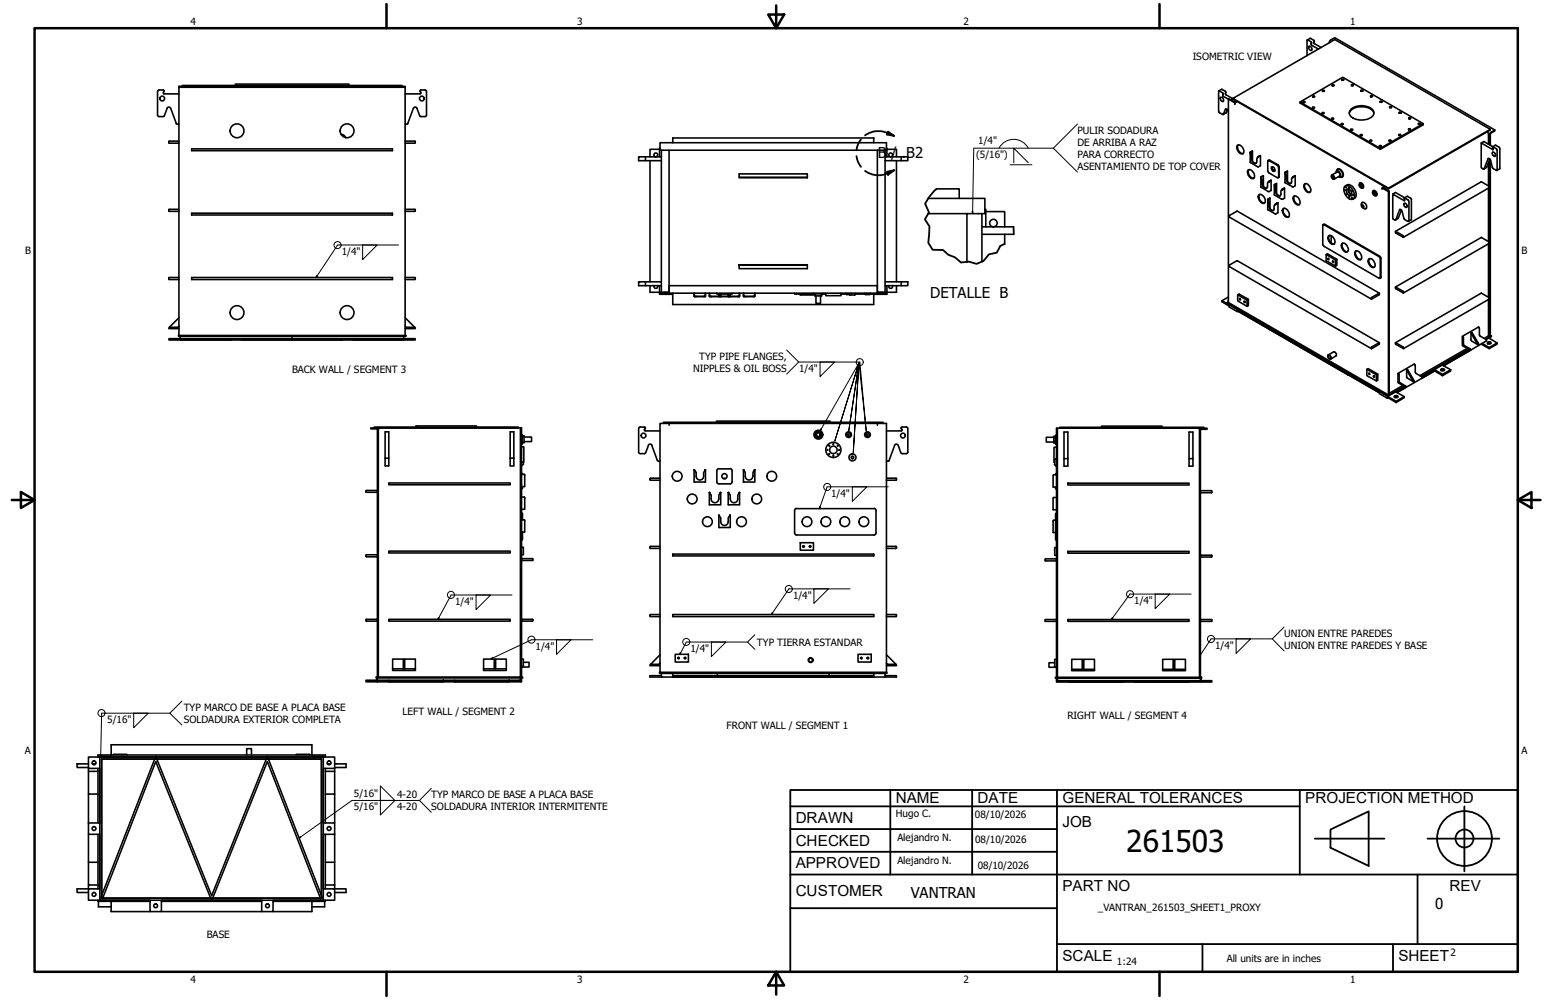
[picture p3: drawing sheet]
<svg xmlns="http://www.w3.org/2000/svg" width="432mm" height="279mm" viewBox="0 0 432 279" stroke-linecap="round" stroke-linejoin="round" font-family="sans-serif">
<!-- layer: Visible (ANSI) -->
<g fill="none" stroke="#000" stroke-width=".44">
<path d="M365.1 11.2l1-.5 .9 .6v.9l2 1.1M365.6 13a.66 .66 0 0 1 .7 .3 .66 .66 0 0 1-.2 .8 .85 .85 0 0 1-.5-1.1zM368.2 13.7l-1.9-1.1-.2-.3 .2-.6-1.2-.5v4.4M371.3 11.9l.4-.7 1.1-.7 44.7 25.8M45.8 25.6l-.2 .3 .3 .3h4.1M45.8 25.6v-.3l-.2-.2h-1.2l-.4 .5v6.6l.4 .4h1.1M46.6 30.3l.5-.4 .6 .4M46.7 30.3l-.8 2-.3 .3M47.1 39.8l.2 .2M47.2 39.6v.3M47.3 39.4l-.2 .2M47.3 39.4h2.7"/>
<path d="M47.7 30.3l1.5 4.1M49.2 34.5l.2 .2h.6M50 24.4v69.3M50 24.1h63.2v.3h-63.2zM50.9 24.1v-.2h61.4v.2M65.7 23.9v-.4h31.8v.4M95.3 37.5l.6 .2 .7 .8M113.2 39.4h2.7l.1 .4-.1 .2h-2.7M113.2 24.4v69.3M113.2 34.7h.4M114 34.5l-.4 .2M115.4 30.3l-1.5 4.1"/>
<path d="M115.5 30.3l.5-.4 .5 .4M116.5 30.3l.7 2M117.2 32.3l.4 .3h1.1M117.3 25.6l.2 .2M117.5 25.1h1.2M117.5 25.8l.1 .3-.3 .1h-4.1M117.6 25.1l-.3 .2v.3M118.7 25.1l.4 .5v6.6l-.4 .4M187.9 39.9v-1.4h56.1v1.4M340.4 25.4l.9-.4 1.1 .7-.2 .4 .2 .4 1.9 1.1M340.9 27.2a.65 .65 0 0 1 .7 .4 .65 .65 0 0 1-.2 .8l-.5-.5zM342.8 30.6a1.65 1.65 0 0 1-1.2 1.4"/>
<path d="M343.7 27.9l.7-.4v.2l43.4 25.1 28.4-16.5v-.2l-43.4-25.1-28.4 16.5 43.4 25.1 28.4-16.5M343.9 28l1.1 .7M344.9 28.7l-1.8-1v56.8l44.7 25.9 .2-.2v-56.8l-1.8-1-.2 .5M344.9 28.7v.4l.1-.4M344.9 28.7h.1M345 28.7l.5-.4-.5 .3-3.4-1.7v-.9l-1.2-.5v5.8l1.2 .7 .7-1.5 .2-.1 .3 .3 .3 .7M363.1 28.5l11.9-6.9 22.5 12.9-12 7M364 28.6h.4M366.6 29.9h.1a.25 .25 0 0 1 .4 0 .25 .25 0 0 1 0 .4 .25 .25 0 0 1-.4-.1zM366.6 26.9l.2-.1a.26 .26 0 0 1 .4 0 .26 .26 0 0 1-.1 .4 .26 .26 0 0 1-.4-.1zM366.7 30.2h.3M366.7 27.1h.4"/>
<path d="M369.3 31.4h.1a.26 .26 0 0 1 .4 .1 .26 .26 0 0 1-.1 .3 .26 .26 0 0 1-.4-.1zM369.4 31.8h.3M369.4 25.5a.27 .27 0 0 1 .2-.3 .27 .27 0 0 1 .4 .2l-.6 .1h.4M372 33a.25 .25 0 0 1 .4-.1 .25 .25 0 0 1 0 .4 .25 .25 0 0 1-.4 0zM372 33.3h.4M372.2 23.9h.4M374.7 34.8h.3M374.8 22.2l.1-.1a.26 .26 0 0 1 .4 0 .26 .26 0 0 1-.1 .4 .26 .26 0 0 1-.4-.1zM374.8 22.4h.4M376.9 31.7a3.2 3.2 0 0 1 3.7-1.9 3 3 0 0 1 3.1 1.9M377.2 30.7a4.6 4.6 0 0 1 6.4 .3 1.89 1.89 0 0 1-1.8 2.3 4.4 4.4 0 0 1-4.9-1.3v-.7zM377.3 36.3a.23 .23 0 0 1 .2-.3 .23 .23 0 0 1 .2 .2 .23 .23 0 0 1-.3 .2l.3-.1"/>
<path d="M377.5 23.9a.22 .22 0 0 1 .2-.3 .22 .22 0 0 1 .2 .3h-.4h.4M379.9 37.7l.1-.1a.26 .26 0 0 1 .4 0 .26 .26 0 0 1 0 .4 .26 .26 0 0 1-.4-.2zM380 37.9h.4M380.2 25.5a.22 .22 0 0 1 .2-.4 .22 .22 0 0 1 .2 .4h-.4h.4M382.7 39.4a.22 .22 0 0 1 .1-.3 .22 .22 0 0 1 .2 .3h-.3h.3M382.8 27a.22 .22 0 0 1 .1-.3 .22 .22 0 0 1 .3 .1 .22 .22 0 0 1 0 .3l-.4-.1h.4M385.5 28.5a.22 .22 0 0 1 .2-.2 .22 .22 0 0 1 .3 .2h-.5h.4M388 39.4l-.1-.2 .2-.1a.26 .26 0 0 1 .4 0 .26 .26 0 0 1-.1 .4 .26 .26 0 0 1-.4-.1h.4M388.1 29.8h.1a.26 .26 0 0 1 .4 0 .26 .26 0 0 1-.1 .4 .26 .26 0 0 1-.3-.2zM388.2 30.1h.4M390.7 37.7l.3-.2a.25 .25 0 0 1 0 .5 .24 .24 0 0 1-.3-.3zM390.8 37.8h.4"/>
<path d="M390.8 31.6a.22 .22 0 0 1 .2-.3 .22 .22 0 0 1 .2 .3h-.4h.4M393.5 36.3h.3M393.5 33.1a.22 .22 0 0 1 .2-.3 .22 .22 0 0 1 .2 .3h-.4h.4M396.2 34.7v-.3a.26 .26 0 0 1 .4 0 .26 .26 0 0 1-.1 .4 .26 .26 0 0 1-.3-.1h.4M397.5 34.5v.4l-12 6.8-22.4-12.9v-.3l22.4 13v.2M413.7 39.9l3.2 1.9 .2-.2-.2-.6 1.2 .8v5.8l-1.3-.8-.6-2.2-.3-.3h-.3l-1.1 2.8-.2 .1-.6-.3zM413.7 39.9l.8-.3 2.5 1.4M415.4 36.8l.3 .5v3M47.1 58.9l.2 .2M47.2 58.6v.3M47.3 58.5l-.2 .1M47.3 59.1h2.7"/>
<path d="M47.3 58.5h2.7M47.3 40h2.7M53.5 41.6h56.1v.5h-56.1zM53.5 59.6h56.1v.5h-56.1zM113.2 58.5h2.7l.1 .1M116 58.6v.3M116 58.9l-.1 .2h-2.7M180.3 43.8v1.1M181.5 44.9v33.8M184.2 41.7h-2.7v2.1M184.3 41.4l-.1 2.4M184.7 43.8h-6.3v1.1h6.3"/>
<path d="M184.7 42h-.4v-2.1h63.3v2.1h-.4M186.9 42h60.3v39.7M206.4 49.5l19.1 .2zM206.4 49.5v-.9h19.1v.9M245 42v39.7h1.6M247.2 43.8h6.4v1.1h-6.4M247.6 41.4l.1 2.4M247.7 41.7h2.7v2.1M250.4 44.9v33.8M251.7 43.8v1.1M259.3 55.4h15.8v4.3h-.8M259.3 59.7h10.8"/>
<path d="M261.6 52.8h6.3v2.6M275.1 58.5h.2v4.9M275.3 59.1h5.3v4.3M345.6 40.6a1.66 1.66 0 0 1 1.7 2.1 1.09 1.09 0 0 1-1.7-.7l-.2-.5zM345.8 40.5a1.69 1.69 0 0 0 1.4 2.4M348.6 47.6a1.44 1.44 0 0 1 1.8 1.6 .69 .69 0 0 1-.5 .7 .69 .69 0 0 1-.8-.4 1.86 1.86 0 0 1-.5-1.9zM348.8 47.4a1.69 1.69 0 0 0 1.4 2.4M349.2 42.7v2.7l2.1 1.2 .7-.3v-2.8M349.2 42.8h.1M349.2 42.5v.3M349.2 42.5l.6-.3-.5 .3M349.2 42.8l.3 .6"/>
<path d="M349.2 42.5h.1M349.3 42.8l.3 .6v.9a1.21 1.21 0 0 0 1.2 1.3M349.3 42.5v.3M349.5 43.4v.9a1.09 1.09 0 0 0 1.4 1.2l.1-1.2 .3-.3M349.6 43.4h-.1M349.8 42.2v2.8M351.5 43.8l-.2 .2M351.5 43.8l.5-.3zM351.5 43.8h.1M351.6 54.5a1.33 1.33 0 0 1 1.8 1.3 .74 .74 0 0 1-.3 1 .74 .74 0 0 1-1.1-.4 1.61 1.61 0 0 1-.4-1.9zM351.8 54.4a1.69 1.69 0 0 0 1.4 2.3M352.2 49.5v2.8l2.1 1.2 .7-.3v-2.8"/>
<path d="M352.2 49.4v.3M352.2 49.7l.3 .7M352.2 49.4l.1 .1M352.3 49.7l.3 .6v.9a1.21 1.21 0 0 0 1.2 1.3M352.3 49.7h-.1M352.3 49.5v.2M352.3 49.5l.6-.4zM352.5 50.4v.8a1.05 1.05 0 0 0 .3 1 1.05 1.05 0 0 0 1.1 .2l.1-1.2 .3-.3M352.6 50.3l-.1 .1M352.9 49.1l-.1 2.8M354.1 55.8v2.8l2.1 1.2 .7-.4v-2.8M354.1 44.9l.3-.1 2.5 1.6 .2 .4-.1 2.9-2.7-1.5-.2-.4z"/>
<path d="M354.1 55.9l.4 .7v.8a1.31 1.31 0 0 0 1.2 1.4M354.1 55.9v.1M354.1 55.9v-.2v.3M354.1 55.7l.6-.3zM354.1 56l.3 .6M354.2 44.8l.3-.1 2.6 1.5 .2 3.3-.3 .2M354.3 50.9l.2-.2zM354.4 56.6v.9a1.12 1.12 0 0 0 1.3 1.2l.2-1.2 .3-.3M354.4 56.6h.1M354.5 50.7l.5-.3zM354.7 55.4l-.1 2.8M355.2 46.7a.7 .7 0 0 1 .8 .3 .7 .7 0 0 1-.2 .9 .89 .89 0 0 1-.6-1.2z"/>
<path d="M355.3 46.6v.4l.4 .6M355.5 47.7l.3-.1 .1 .2M355.9 47.8h.1M355.9 51.8v2.7l2.1 1.2 .8-.3v-2.8M355.9 47.8l-.2 .1M356 51.6v.3M356 51.6l.6-.4-.6 .4M356 51.9l.2 .6M356 51.6h.1M356 51.8l.3 .7v.8a1.21 1.21 0 0 0 1.3 1.4M356 51.8v.1M356 51.6v.2"/>
<path d="M356.2 52.5v.8a1.19 1.19 0 0 0 1.4 1.3l.2-1.3 .2-.3M356.3 57l-.1 .2M356.3 57l.6-.4-.5 .4M356.3 57h.1M356.3 52.5h-.1M356.4 57l-.2 .2M356.6 51.3v2.8M358.2 52.8l-.2 .2M358.2 52.9l-.2 .1M358.2 52.8l.6-.2-.6 .3M358.2 52.8v.1M358.4 58.3a1.59 1.59 0 0 1 1.7 2 .81 .81 0 0 1-.8 .4 .81 .81 0 0 1-.7-.6l-.5-1.2z"/>
<path d="M358.6 58.2a1.62 1.62 0 0 0 1.3 2.4M358.9 48.3v2.7l2.2 1.3 .7-.4v-2.8M359 48.1v.4M359 48.1l.6-.3-.6 .3M359 48.5l.2 .5M359 48.1h.1M359 48.4l.3 .6v.8a1.42 1.42 0 0 0 1.3 1.4M359 48.4v.1M359 48.1v.3M359.2 49v.9a1.1 1.1 0 0 0 1.5 1.2v-1.2l.3-.3M359.2 49h.1M359.6 47.8l-.1 2.9"/>
<path d="M361.2 49.4l-.2 .2M361.2 49.4l.6-.3-.5 .3M361.2 49.4h.1M361.3 49.4l-.3 .2M361.3 54.9a1.37 1.37 0 0 1 1.8 1.6 .69 .69 0 0 1-.5 .8 .69 .69 0 0 1-.8-.5 1.61 1.61 0 0 1-.5-1.9zM361.6 54.7a1.66 1.66 0 0 0 1.3 2.5M364.2 51.6a.91 .91 0 0 1 1.6 .5 .95 .95 0 0 1 .4 .9 .95 .95 0 0 1-.7 .8 1.9 1.9 0 0 1-1.3-2.2zM364.6 51.3a1.69 1.69 0 0 0 1.4 2.4M372 49a.52 .52 0 0 1 .6 .3 .52 .52 0 0 1-.2 .7l-.5-.5zM372 48.9l1.4-.8a.76 .76 0 0 1 .7 1.1l-1.5 .8M372 48.9a.67 .67 0 0 1 .7 .4 .67 .67 0 0 1-.3 .8 .84 .84 0 0 1-.4-1.2zM373.1 48.3a.58 .58 0 0 1 .7-.5 .58 .58 0 0 1 .5 .7 .53 .53 0 0 1 .2 .6 .53 .53 0 0 1-.7 .3"/>
<path d="M373.3 47.9a.65 .65 0 0 1 .5-.6 .65 .65 0 0 1 .7 .4 1.16 1.16 0 0 1 .1 1.9l-.4-.1M373.5 47.3a1.44 1.44 0 0 1 1.5 2l-.2 .2M373.6 47.7l-.3 .1M374.5 49.3l-.2 .1M375.6 53l.1 .2zM375.6 52.1a1.73 1.73 0 0 1 2.4 1.2 1.62 1.62 0 0 1-.3 2.4 2.63 2.63 0 0 1-2.1-3.6zM375.8 51.9l.4-.2a2.38 2.38 0 0 1 2.6 2.4l-.1 1-.8 .5M375.9 54.2l.1 .2zM375.9 52.3l.1 .2zM376.2 53a1.16 1.16 0 0 1 1.4 1.4 .69 .69 0 0 1-.8 .3 .69 .69 0 0 1-.5-.5zM376.7 52.3l.2 .2zM377.6 53.2l.1 .2z"/>
<path d="M377.6 55.1l.1 .2zM377.6 54.4l-.5-.4-.5-1.2a1.37 1.37 0 0 0 .9 1.7M379.7 51.6a.5 .5 0 0 1 .6 .2 .5 .5 0 0 1-.2 .7l-.3-.3zM379.7 51.6a.43 .43 0 0 1 .3-.5 .43 .43 0 0 1 .5 .3 .63 .63 0 0 1 .3 .7 .63 .63 0 0 1-.5 .5l-.2-.1M379.8 51.2a.83 .83 0 0 1 .9 .4 .83 .83 0 0 1-.1 .9M379.9 51.9l.1 .2zM380.2 57.2a.95 .95 0 0 0 .5 .9 .95 .95 0 0 0 1 0 1.11 1.11 0 0 0-1.3-1.5l-.2 .6M380.2 57.2h.1M380.4 57.3a.31 .31 0 0 1 .5 .2 .31 .31 0 0 1-.3 .4zM383.4 53.8a.43 .43 0 0 1 .3-.6 .43 .43 0 0 1 .5 .4 .63 .63 0 0 1 .3 .6 .63 .63 0 0 1-.5 .5l-.1-.1M383.5 53.7a.53 .53 0 0 1 .6 .3 .53 .53 0 0 1-.2 .6l-.5-.4zM383.5 53.3a.83 .83 0 0 1 .9 .4 .83 .83 0 0 1 0 1"/>
<path d="M383.7 54l.1 .2zM385.3 41a.22 .22 0 0 1 .2-.4 .22 .22 0 0 1 .2 .4h-.4h.4M386 52.5l1.8 1M386.4 52.3l.3-.2-.5 .3 1.1 .6M387.8 52.6v.2M387.8 53.5v56.9M388 53.4l-.2 .1M389 54.2l3.2 1.9 .2-.1-.2-.8 1.2 .7v5.9l-1.2-.5-.7-2.4-.3-.4h-.3l-1.1 2.9-.8-.2zM389 54.2l.8-.4 2.5 1.4M391.4 58.7l-.9 2.3-.7 .5M392.2 56.8a.7 .7 0 0 1 .7 .4 .7 .7 0 0 1-.2 .8 .81 .81 0 0 1-.5-1.2zM392.2 55.3l.9-.4 1.1 .7v5.8l-.8 .4"/>
<path d="M415.7 45.4v6.5M415.7 52.5v15M416.1 40.4v-3l.2-.4 1.2-.7v.3l-1.3 .8v3.2M416.1 44.7v49.3l-.4-.1M416.1 44.4l-.9 2.3-.7 .5M416.2 44.6v49.3l-.1 .1M416.9 42.5a.64 .64 0 0 1 .7 .4 .64 .64 0 0 1-.2 .8 .88 .88 0 0 1-.5-1.2zM416.9 41l.9-.4 1.1 .8v5.7l-.8 .5M47.1 77.9l.2 .2M47.2 77.7v.3M47.3 77.5l-.2 .2M47.3 77.5h2.7"/>
<path d="M47.3 78.1h2.7M53.5 77.5h56.1v.6h-56.1zM113.2 77.5h2.7l.1 .2M116 77.7v.3M116 77.9l-.1 .2h-2.7M180.3 78.7v1.1M181.5 79.8v1.9h2.7M182.7 79.8a.54 .54 0 0 0 .5 .8 .54 .54 0 0 0 .4-.8M184.2 79.8v2.4h3.7M184.7 78.7h-6.3v1.1h6.3M206.4 74l19.1 .1zM206.4 74.1v1h19.1v-1"/>
<path d="M247.2 78.7h6.4v1.1h-6.4M247.7 79.8v2.4h-3.7M248.3 79.8a.54 .54 0 0 0 .5 .8 .54 .54 0 0 0 .4-.8M250.4 79.8v1.9h-2.7M251.7 78.7v1.1M274.3 73.1v-13.4h-4.2v13.5M274.3 63.4h8.8M274.3 65.5h8.8M280.6 65.5v2.7M369.4 62.9l.4-.1 15.4 8.9 .3 .4v5.6h-.4l-15.3-8.9-.4-.4zM369.6 62.8l.4-.1 15.4 8.9 .3 .5v5.4l-.3 .2M370.4 71.1l2.6 1.5"/>
<path d="M370.9 72.2h.2l.1 .4-.3-.1zM371.2 65.8a1.63 1.63 0 0 1 1.6 2.1 .91 .91 0 0 1-.9 .3 .91 .91 0 0 1-.7-.7l-.3-.8zM371.3 65.8a1.69 1.69 0 0 0 1.4 2.3M371.8 65.8v2M372.2 73l.3 .1-.1 .2zM373.4 72.5l-2.6-1.6-.4 .2v1.7l2.6 1.6 .4-.2v-1.7l-.4 .1v1.8M374.9 68a1.62 1.62 0 0 1 1.7 1.8 .78 .78 0 0 1-.8 .6 .78 .78 0 0 1-.7-.6 1.33 1.33 0 0 1-.2-1.8zM375 67.9a1.7 1.7 0 0 0 1.4 2.4M378.7 70.2a1.55 1.55 0 0 1 1.6 1.8 .71 .71 0 0 1-.7 .6 .71 .71 0 0 1-.7-.5 1.42 1.42 0 0 1-.2-1.9zM378.8 70.1a1.7 1.7 0 0 0 1.3 2.4M382.1 72.6a.91 .91 0 0 1 1-.3 .91 .91 0 0 1 .6 .7 1 1 0 0 1-.2 1.7 1.96 1.96 0 0 1-1.4-2.1zM382.5 72.3a1.62 1.62 0 0 0 1.4 2.3"/>
<path d="M389.8 64.6l2.1 1.2 .1 .5-2.2-1.2zM389.8 64.6l23.9-13.8 2.2 1.3v.4l-23.9 13.8M415.7 68.1v15M47.2 91.7l2.8 .1M47.5 91.4l-.3 .3M49.8 93.7h63.5v.3h-63.5zM50 91.1l-.4 .3M50 88.8l-2.7 2.6h2.3M50.4 94v1h14v-.4h-17.2v.4h20.4v-.4h-3.2M67.6 94.6h13.9M81.6 94v1h-14M81.6 95h14"/>
<path d="M81.7 94.6h13.9M95.6 94.6h3.1v.4h-3.1zM112.8 94v1h-14.1h17.3v-.4h-17.3M113.2 91.1l.3 .3h2.2M113.2 88.8l2.5 2.6M115.7 91.4l.3 .3M116 91.7l-2.8 .1M184.7 81.7v-39.7h2.2v39.7M186.9 81.7h-2.6v.2h60.7M186.9 81.4v-1.6h58.1v1.6M186.9 81.7v.2M187.9 81.9v3.2h56.1v-2.9"/>
<path d="M193.9 82.7l.2 .2M193.9 81.9v.8M193.9 82.7h.1M193.9 82.7l.2 .1M194.1 82.8h2.8M194.1 82.8v.1M194.1 82.9h.3M194.4 82.9h2.5M194.4 82.8v.1M196.5 82.8v.1M196.9 82.8v.1M197 82.7l-.1 .1"/>
<path d="M197 82.7h.1M197 81.9v.8M197 82.7l-.1 .2M198.1 82.7l.1 .2M198.1 81.9v.8M198.1 82.7h.1M198.2 82.7v.1M198.2 81.9v.8M198.2 82.8h2.9M198.2 82.8v.1M198.2 82.9h.4M198.6 82.9h2.5"/>
<path d="M198.6 82.8v.1M200.2 81.9v.3h4.3v-.3M200.8 82.7v.2M200.8 82.2v.5M200.8 82.7h.1M200.9 82.7v.1M201.1 82.8v.1M201.1 82.9h.2M201.2 82.8h2.3M201.2 82.7l-.1 .1M201.2 82.7h.1M201.2 82.2v.5"/>
<path d="M201.3 82.8l2.3 .1M201.3 82.7l-.2 .2M201.3 82.2v.5M203.4 82.7l.2 .2M203.4 82.2v.5M203.4 82.8v.1M203.4 82.7h.1M203.5 82.7l.1 .1M203.5 82.2v.5M203.6 82.8h2.8M203.6 82.8v.1M203.6 82.9h.4"/>
<path d="M203.8 82.7v.1M203.8 82.7h.2M203.8 82.2v.5M204 82.7l-.1 .1M204 82.9h2.4M204 82.2v.5M204 82.8v.1M206.1 82.8v.1M206.4 82.8v.1M206.5 82.7l-.1 .1M206.5 82.7h.1M206.5 81.9v.8"/>
<path d="M206.6 82.7l-.2 .2M206.6 81.9v.8M207.6 82.7l.2 .2M207.6 81.9v.8M207.6 82.7h.1M207.7 82.7l.1 .1M207.7 81.9v.8M207.8 82.8h2.8M207.8 82.8v.1M207.8 82.9h.4M208.2 82.9h2.4M208.2 82.8v.1"/>
<path d="M210.3 82.8v.1M210.6 82.8v.1M210.8 82.7l-.2 .1M210.8 82.7h.1M210.8 81.9v.8M210.8 82.7l-.2 .2M221.9 81.9v.3h5.7M223.5 82.2v.2h3.7v-.2M227.3 81.9v.2h2.5v-.2M227.5 82.1l.1 .2M227.6 82.2v.5h1.9v-.5M227.9 82.7v2.1h1.3v-2.1"/>
<path d="M229.5 82.2h1.1M229.6 82.1l-.2 .2M230.6 81.9v.7h4.3v-.7M234.9 82.2h1.5M236.2 82l.3 .3h1.1M236.2 81.9v.1M237.3 82.3l.2 .2M237.4 82.4h1.3M237.8 82l-.3 .3M237.8 81.9l-1.6 .1M238.7 82.5h.1M238.9 82.2h2.8"/>
<path d="M239 81.9l-.3 .6M241.5 81.9h1.6M241.5 82l.3 .3M243.1 82l-.3 .3h-1.1M244.7 81.9v.3h-1.8M245 81.7h2.6v.2h-2.6zM341.3 84l2 1.2v.6l2.3 1.3 .2-.5 8.7 5M343.1 83.9v.3M343.1 83l-1.8 1v.3l2 1.2M343.1 84.4l-.4 .2 44.9 26v.1l-44.9-25.9v-.2M345.6 86.5v.6M345.7 82.4l2.6 1.5"/>
<path d="M345.8 86.9l8.7 5M348.3 83.9l.4-.3v1.8l-.4 .2zM348.7 83.6l-2.6-1.4-.4 .2v1.7l2.6 1.5M354.5 91.6v.5l22 12.6M354.6 91.8l21.9 12.6M370.9 99.2a.68 .68 0 0 1 .7 .3 .68 .68 0 0 1-.1 .8 .83 .83 0 0 1-.6-1.1zM371 99.2l1.5-.9a.76 .76 0 0 1 .6 1.1l-1.4 .9M371 99.3a.47 .47 0 0 1 .6 .3 .47 .47 0 0 1-.3 .6l-.3-.4zM383 83.1l2.3-1.2-.1 .5-2.1 1.2zM385.3 95.8l-2.3 1.2 .1 .4M385.3 95.8l-.1 .4-2.1 1.2M385.3 95.8l-39.7-23-2.3 1.3v.4l39.7 22.9"/>
<path d="M385.3 81.9l-39.7-22.9-2.3 1.3v.3l39.7 23M389.8 95.8l2.1 1.2 .1 .3-2.2-1.1zM389.8 95.8l23.9-13.9 2.2 1.3v.4l-23.9 13.8M389.8 80.2l2.1 1.2 .1 .4-2.2-1.2zM389.8 80.2l23.9-13.8 2.2 1.2v.4l-23.9 13.9M408.4 94l.3 .3v2l1.8 1.1 .2 .5 4.5-2.7-.2-.4-1.7-.9-.1-2.3-.3-.2-4.5 2.6v2.6l2.3 1.3-7.5 4.3M409.8 97.3l-13.2 7.7M410.1 97.5l-13.2 7.7M410.3 97.7l-13.2 7.6M410.4 97.7l-7.5 4.3 2.3 1.3M410.8 93l1.9 3.3 .3-.2-1.9-3.3-.3 .2 .1 2.2 1.8 1.1M414 95.9l1.9 1.2v.3l-2.2-1.3"/>
<path d="M415.5 95.9h.9M415.5 95.6a.44 .44 0 0 1 .6-.2 .44 .44 0 0 1 .1 .7l-.7-.1zM415.7 93.9l-1.2 .7M415.7 83.6v10.3M415.9 97.1l2.2-1.3v.3l-2.2 1.3M415.9 94.4l2.2 1.4M416.2 93.7l.4 .3-1.5 .9M416.6 93.9l-1.7 .9M104.5 119.6v-.3h40.2v.3M105.2 119.6h-1.6v.2h1.6l.3 .3M105.2 119.6h40.2M105.2 119.6l.5 .2v.3"/>
<path d="M105.7 119.6v69.6M116.1 119.3v-.3h17v.3M178.8 119.3l-.4 .4v6.7M178.8 119.3h1.2M180 119.3l.3 .3-.3 .6 .2 .2M185.3 118.3v-.3h61.3v.3M186.9 118.3h-2.6v69.5M186.9 118.3v.5M186.9 118.3h58.1M200.1 118v-.3h31.7v.3M245 118.8v-.5h2.6v69.5M251.9 119.3l-.2 .3 .2 .6-.2 .2"/>
<path d="M252 119.3h1.2M253.1 119.3l.5 .4v6.7M295.3 119.6h39.7v69.6M307.7 119.4v-.3h16.8v.3M335.6 119.6l-.3 .1-.3 .5M335.6 119.9l-.3 .3M336.2 119.6v-.2h-40.2v.2h41.1v.4h-1.6M376.5 104.3v.5h.2l8.6 4.9M376.7 104.5l8.6 4.9M381.8 103.2l2.6 1.5M384.4 104.7l.4-.2v1.7l-.4 .2zM384.8 104.5l-2.7-1.5-.3 .2v1.8l2.6 1.4"/>
<path d="M385.3 109.3v.7l2.2 1.3M387.5 110.7v.6l.2-.2M387.7 110.8l2.3 1.3v.4M387.7 110.7v.4M387.7 111.1l2.3 1.4M389.4 110.7a.56 .56 0 0 1 1 .2 .51 .51 0 0 1-.6 .3 .51 .51 0 0 1-.4-.5zM389.5 111h.9M390 112.1l2.2-1.3v.3l-2.2 1.4M390.5 104.3l.3 .3v2.1l1.9 1.2v.3l4.5-2.5-.1-.5-1.8-1.1v-2l-.3-.4-4.5 2.6v2.6l2.2 1.3-2.5 1.5M391.8 107.7l-3.8 2.2M392.2 107.9l-4.6 2.7M392.4 108l-4.8 2.7"/>
<path d="M392.4 108.1l-2.4 1.4 2.2 1.3M392.9 103.4l1.8 3.2 .3-.1-1.9-3.2-.2 .1v2.1l1.8 1.1M400.7 103.6v-.3l-3.5 2M400.7 103.3l2.2 1.3v.4l-2.2-1.4M400.7 103.6l-3.5 2.1M402.5 103.5l.3-.2 .6 .2M402.5 103.2a.48 .48 0 0 1 .5-.2 .48 .48 0 0 1 .4 .5l-.6 .1-.4-.2zM402.9 104.6l2.3-1.3v.3l-2.3 1.4M102.2 137.4l3.1 .1M105.3 137l.1 .1M105.3 137h-3l-.1 .5M105.4 120.1v69.1"/>
<path d="M105.4 137.4l-.1 .1M107.6 128v2.2h1v-2.2M107.6 128v-7.3h1v7.3M107.6 128h1M108.6 134.9h33.9v.5h-33.9zM142.5 128v2.2h1v-2.2M142.5 128v-7.3h1v7.3M142.5 128h1M145.7 132.3h.2v.2M145.7 124.8h.6v4.3h-.6M145.7 138.9l.9 .1v3.3h-.9M145.7 132.5l.9 .2v3.3h-.9"/>
<path d="M145.7 121.5h.2v2.5h-.2M145.7 130h.1M145.8 130h.1M145.8 121.7l.2 .2M145.9 136v.5h-.2M146 123.6l-.2 .2M146 121.8h.4v1.9h-.4M146.2 129.8l-.4 .3M146.2 129.1v.6M146.2 129.7h.1M146.4 122.1h2.1v1.3h-2.1M178.4 126.3l.4 .4"/>
<path d="M180.3 120.4h4M180.3 126.5l-.4 .2h-1.1M181.1 124.4l.5-.3 .5 .3M181.1 124.5l-.8 2M181.5 133.7v.3M181.5 134l.2 .2M181.7 133.6l-.2 .2M181.7 134.2h2.6M181.7 133.6h2.6M182.1 124.5l1.5 4.1 .4 .3M184 128.8h.3M193.9 131.3v3.4h3.1v-3.4"/>
<path d="M193.9 131.3l.2 .1M194.1 131.4l.3 .6v1.1a1.05 1.05 0 0 0 1.1 1 1.05 1.05 0 0 0 1-1v-1.1l.4-.6M197 131.3l-.1 .1zM198.1 137.6v3.4h3.2v-3.4M198.1 137.6l.1 .2M198.2 137.8l.4 .6v1a1.05 1.05 0 0 0 1.1 1.1 1.05 1.05 0 0 0 1-1.1M200.2 134.7l.3 .4 .3 .1M200.8 130.9l-.5 .3-.1 .3v3.2M200.8 131h3.2M201.1 137.8l-.3 .6v1M201.2 137.6l-.1 .2zM201.9 132.5a.68 .68 0 0 1 1.1 .2 .68 .68 0 0 1-.5 .9 .64 .64 0 0 1-.9-.2 .64 .64 0 0 1 .3-.9z"/>
<path d="M203.4 137.6v3.4h3.2v-3.4M203.4 137.6l.2 .2M203.6 137.8l.4 .6v1a1.05 1.05 0 0 0 1 1.1 1.05 1.05 0 0 0 1.1-1.1v-1l.3-.6M203.9 130.9l.5 .3 .1 .3v3.2M204.5 134.7l-.3 .4-.3 .1h-3.1M206.5 137.6l-.1 .2zM207.6 131.3v3.4h3.2v-3.4M207.6 131.3l.2 .1M207.8 131.4l.4 .6v1.1a1.05 1.05 0 0 0 1 1 1.05 1.05 0 0 0 1-1M210.6 131.4l-.3 .6v1.1M210.8 131.3l-.2 .1zM247.6 133.6h2.6l.2 .2"/>
<path d="M247.6 120.4h4.1M247.6 128.8h.4M249.8 124.4l.3-.3 .6 .1 .9 2.3M249.9 124.5l-1.5 4.1-.4 .3M250.4 133.7v.3M250.4 134l-.2 .2h-2.6M251.6 126.5l.4 .2h1.2M253.6 126.3l-.5 .4M294.3 122.2h-2.1v1.3h2.1M294.5 129.9l.6 .3M294.5 128.5v.1M294.6 128.6v1.2"/>
<path d="M294.7 123.3l.3 .3M294.7 122.3v1.1M294.8 136.1v.5h.3M294.9 121.8l-.6 .1v1.9l.6 .1M294.9 123.4v.7h.2M295 122l-.3 .3M295.1 132.3h-.3v.4M295.1 125h-.7v4.2h.2M295.1 139h-.8l-.2 .2v3.2h1M295.1 132.7h-.8l-.2 .1v3.3h1M295.1 128.2l-.6 .3M295.1 121.6h-.2v.6"/>
<path d="M295.1 122v1.6M297.2 128.1v2.1h1.1v-2.1M297.2 128.1v-7.4h1.1v7.4M297.2 128.1h1.1M298.3 135h33.8v.5h-33.8zM332.1 128.1v2.1h1.1v-2.1M332.1 128.1v-7.4h1.1v7.4M332.1 128.1h1.1M335.3 120.2v69M335.3 137.6l.1 .1M335.4 137.2l-.1 .1M335.4 137.1h3"/>
<path d="M338.4 137.2l.1 .1M338.5 137.2l-.1 .5h-3M102.2 155.1l.1 .4M102.4 155.6h2.9M105.3 155l.1 .1M105.3 155l-3.1 .1M105.4 155.4l-.1 .1M108.6 154h33.9v.5h-33.9zM145.7 156.5l.1 .1M145.7 152.9h.5v2.1h-.5M145.7 145.2l.9 .2v3.3h-.9M145.7 143.4h.2v1.8"/>
<path d="M145.7 156.1h3M145.7 156.6h3M145.8 156.1l-.1 .1M145.9 148.7v2.1h-.2M148.7 156.1l.1 .1M148.8 156.5l-.1 .1M148.8 156.2v.3M181.5 153.1l.2 .1M181.7 152.7l-.2 .4M181.7 153.2h2.6M181.7 152.7h2.6M187.9 154.8h56.1v.5h-56.1z"/>
<path d="M200.8 144v3.4h3.2v-3.4M200.8 144l.1 .1M200.8 144h.1M200.9 144v.1M200.9 144.1l.4 .6v1.1a1.05 1.05 0 0 0 1 1 1.05 1.05 0 0 0 1.1-1v-1.1l.4-.6M203.8 144v.1zM221.9 142.6v6.3l.3 .5 22 .1M222.4 142.1h21.8M222.5 142l-.5 .3-.1 .3M223.5 151.6h3.7v2.1h-3.7zM244.1 142l.5 .3 .1 .3M244.7 142.6v6.3l-.3 .5-.3 .1"/>
<path d="M247.6 152.7h2.6l.2 .4M250.4 153.1l-.2 .1h-2.6M291.9 156.3l.1 .4h3M292 156.2l-.1 .1M292 156.1h3M294.8 145.4h-.5l-.2 .1v3.3h.7M295 156.2l.1 .1M295.1 156.6l-.1 .1M295.1 153h-.5v2.1h.5M295.1 143.4h-.3v7.5h.3M298.3 154.1h33.8v.5h-33.8zM335.3 155.5l.1 .1"/>
<path d="M335.4 155.1l-.1 .1M335.4 155.1h3l.1 .4M338.5 155.5l-3.1 .1M102.2 173.1l.1 .4h3M105.3 173l.1 .1M105.3 173l-3.1 .1M105.4 173.5h-.1M108.6 173h33.9v.5h-33.9zM145.7 173.5h.1M145.7 173h3M145.7 173.5h3M145.8 173l-.1 .1"/>
<path d="M148.7 173l.1 .1M148.8 173.5h-.1M148.8 173.1v.3M181.7 171.7l-.2 .1 .2 .5M181.7 171.7h2.6M181.7 172.3h2.6M187.9 171.7h56.1v.6h-56.1zM247.6 171.7h2.6l.2 .4-.2 .2h-2.6M291.9 173.2l.1 .4h3M295 173.1l-3.1 .1M295 173.1l.1 .1M295.1 173.5l-.1 .1"/>
<path d="M298.3 173.1h33.8v.5h-33.8zM335.3 173.5l.1 .1M335.4 173.1l-.1 .1M335.4 173.1l3.1 .1M338.5 173.2l-.1 .4h-3M105.1 189.2h40.9v.2h-40.9zM105.2 189.4v.7M105.4 189.4v.7h3.2v.4h-6.4v-.4h3.2v.4M108.6 190.1h15.2v.4h3.2v-.4h-3.2M108.6 190.5h15.2M109.7 186.9v.4h6.3v-.4h-3M109.7 186.9v-2.8h6.3v2.8"/>
<path d="M109.7 186.9h2.9M112.6 184.3h.4v2.6h-.4zM127 190.1h15.2v.4h3.2v-.4h-3.2M127 190.5h15.2M135.1 186.9v.4h6.3v-.4h-3M135.1 186.9v-2.8h6.3v2.8M135.1 186.9h2.9M138 184.3h.4v2.6h-.4zM145.4 189.2v-69.6h.3v69.6M145.4 189.4v.7M145.4 188.9l-.2 .3M145.7 184.1h.5v2.1h-.5"/>
<path d="M145.7 189.4v1.1h-.3M146.2 185h1.6v1.4h-2.1M181.8 185.6l-.3 .4h2.8M184.2 187.8h63.5v.4h-63.5zM184.3 182.9l-2.6 2.7h2.3l.3-.3M184.7 188.2v1h3.2v-1M184.7 188.8h-3.2v.4h3.2M187.9 189.2h56.1M187.9 188.8h12.4M188.6 182.8h3.7v2.2h-3.7zM200.3 188.2l.1 1M200.4 188.8h31.1"/>
<path d="M231.6 188.2v1M231.6 188.8h12.4M239.6 182.8h3.7v2.2h-3.7zM244 188.2v1h3.2M247.2 188.8h3.2v.4h-3.2M247.2 188.2v1M247.6 185.3l.3 .3M247.6 182.9l2.5 2.7M247.9 185.6h2.2M250.1 185.6l.3 .4h-2.8M294.6 185.2h-1.6v1.2h2.1M294.8 189.2h40.8v.3h-40.8z"/>
<path d="M295.1 184.2h-.5v2.1h.5M295.1 189.5v1.1h.2v-.4M295.1 189.2v-69.6h.2v69.6M295.3 190.2h3.2v.4h-3.2M295.3 189.5v.7M295.3 189.1l.3 .2M298.5 190.2h15.3v.4h3.1v-.4h-3.1M298.5 190.6h15.3M299.3 187v.4h6.4v-.4h-3M299.3 187v-2.8h6.4v2.8M299.3 187h3M302.3 184.3h.4v2.7h-.4z"/>
<path d="M316.9 190.2h15.2v.4h3.2v-.4h-3.2M316.9 190.6h15.2M324.7 187v.4h6.4v-.4h-3M324.7 187v-2.8h6.4v2.8M324.7 187h3M327.7 184.3h.4v2.7h-.4zM335.3 189.5v.7h3.2v.4h-3.2M335.5 189.5v.7M24.7 213.4h-3.2v1h3.2M24.7 211.5h68.8v3.2h-3.2v15.2h3.2v3.2h-3.2v15.2h3.2v3.2h-17.2v3.2h-3.2v-3.2h-28v3.2h-3.2v-3.2h-17.2v-3.2h3.2v-15.2h-3.2v-3.2h3.2v-15.2h-3.2zM24.7 214.7v.8M25.8 213.4h.9"/>
<path d="M27.4 215.5h-2.7v6.4h2.7M27.4 211.5v-.6h63.5v.6M27.4 214.7v15.2M27.9 211.5h62.4v40h-62.4zM27.9 211.3h3.2v.2h-3.2zM28.4 212.1h61.4v38.9h-61.4zM31.1 210.9v-2.8h56v2.8M31.7 210.9v-.1h3.7v.1M43.5 211.3l15.6 39 15.6-39 15.3 39.6-.5 .2-14.8-38.3-15.6 38.9-15.6-38.9-14.9 38.3-.5-.2zM68.9 210.9v-1.7h1.3v1.7M82.7 210.9v-.1h3.8v.1M87.1 211.3h3.2v.2h-3.2z"/>
<path d="M90.9 215.5h2.6v6.4h-2.6M90.9 214.7v15.2M91.4 213.4h.9M93.5 213.4h3.1v1h-3.1M93.5 214.7v.8M24.7 221.9v8M24.7 233.1v7.8M27.4 233.1v15.2M90.9 233.1v15.2M93.5 221.9v8M93.5 233.1v7.8M24.7 247.3v1h-3.2v1.1h3.2"/>
<path d="M27.4 240.9h-2.7v6.4h2.7M27.4 251.5v.3h14.5M27.5 251.8v1.6h3.6M31.1 251.8v2.9h10.8M45.1 254.7h28M45.1 251.8h28M87.1 251.8v2.9h-10.8M90.7 251.8v1.6h-3.6M90.9 240.9h2.6v6.4h-2.6M90.9 251.5v.3h-14.6M93.5 247.3v1h3.1v1.1h-3.1"/>
<circle cx="45.3" cy="27.5" r=".67"/>
<circle cx="66.2" cy="36.5" r="1.94"/>
<circle cx="96.9" cy="36.5" r="1.94"/>
<circle cx="117.8" cy="27.5" r=".67"/>
<circle cx="364.2" cy="28.6" r=".24"/>
<circle cx="372.3" cy="23.9" r=".24"/>
<circle cx="374.9" cy="34.7" r=".24"/>
<circle cx="393.7" cy="36.2" r=".24"/>
<circle cx="183.2" cy="43.3" r=".54"/>
<circle cx="248.8" cy="43.3" r=".54"/>
<circle cx="376.8" cy="55.1" r=".12"/>
<circle cx="378" cy="54.5" r=".1"/>
<circle cx="277.5" cy="62.3" r="1.05"/>
<circle cx="66.2" cy="87.3" r="1.94"/>
<circle cx="96.9" cy="87.3" r="1.94"/>
<circle cx="346.3" cy="83.6" r=".18"/>
<circle cx="347.6" cy="84.4" r=".16"/>
<circle cx="382.4" cy="104.5" r=".19"/>
<circle cx="383.7" cy="105.2" r=".19"/>
<circle cx="179.7" cy="121.7" r=".67"/>
<circle cx="189.1" cy="133.1" r="1.37"/>
<circle cx="193.3" cy="139.4" r="1.37"/>
<circle cx="211.4" cy="139.4" r="1.37"/>
<circle cx="215.6" cy="133.1" r="1.37"/>
<circle cx="228.6" cy="121.4" r="1.24"/>
<circle cx="228.6" cy="121.4" r=".54"/>
<circle cx="228.6" cy="121.4" r=".67"/>
<circle cx="228.6" cy="121.4" r=".92"/>
<circle cx="231.1" cy="125.7" r=".1"/>
<circle cx="231.6" cy="126.8" r=".1"/>
<circle cx="231.6" cy="124.5" r=".1"/>
<circle cx="232.8" cy="124" r=".1"/>
<circle cx="232.8" cy="127.3" r=".1"/>
<circle cx="232.8" cy="125.7" r="2.13"/>
<circle cx="232.8" cy="125.7" r="1.05"/>
<circle cx="234" cy="124.5" r=".1"/>
<circle cx="234" cy="126.8" r=".1"/>
<circle cx="234.4" cy="125.7" r=".1"/>
<circle cx="237" cy="121.4" r=".79"/>
<circle cx="237" cy="121.4" r=".1"/>
<circle cx="237" cy="121.4" r=".54"/>
<circle cx="238.1" cy="127.8" r=".98"/>
<circle cx="238.1" cy="127.8" r=".35"/>
<circle cx="242.3" cy="121.4" r=".79"/>
<circle cx="242.3" cy="121.4" r=".1"/>
<circle cx="242.3" cy="121.4" r=".54"/>
<circle cx="252.2" cy="121.7" r=".67"/>
<circle cx="197.6" cy="145.8" r="1.37"/>
<circle cx="207.1" cy="145.8" r="1.37"/>
<circle cx="224.4" cy="152.7" r=".22"/>
<circle cx="225.4" cy="145.8" r="1.37"/>
<circle cx="226.3" cy="152.7" r=".22"/>
<circle cx="230.7" cy="145.8" r="1.37"/>
<circle cx="235.9" cy="145.8" r="1.37"/>
<circle cx="241.3" cy="145.8" r="1.37"/>
<circle cx="189.5" cy="183.9" r=".22"/>
<circle cx="191.4" cy="183.9" r=".22"/>
<circle cx="226.4" cy="184.4" r=".54"/>
<circle cx="226.4" cy="184.4" r=".67"/>
<circle cx="240.6" cy="183.9" r=".22"/>
<circle cx="242.4" cy="183.9" r=".22"/>
<circle cx="26.3" cy="213.1" r=".54"/>
<circle cx="91.9" cy="213.1" r=".54"/>
<circle cx="26.3" cy="231.5" r=".54"/>
<circle cx="91.9" cy="231.5" r=".54"/>
<circle cx="26.3" cy="249.9" r=".54"/>
<circle cx="43.5" cy="253.1" r=".54"/>
<circle cx="74.7" cy="253.1" r=".54"/>
<circle cx="91.9" cy="249.9" r=".54"/>
</g>
<g fill="#000">
<circle cx="354.1" cy="55.7" r=".22"/>
<circle cx="354.3" cy="50.9" r=".22"/>
<circle cx="354.5" cy="50.7" r=".22"/>
<circle cx="356.2" cy="57.2" r=".22"/>
<circle cx="358" cy="53" r=".22"/>
<circle cx="361" cy="49.6" r=".22"/>
<circle cx="343.3" cy="60.6" r=".22"/>
</g>
<!-- layer: Break Line (ANSI)-1 -->
<path d="M261.6 52.8l-.3 .2a13.3 13.3 0 0 0-2.9 3.9l1.1 2.5-1.2 1.9 1.3 1.9-.3 4.6 1.2 2h2.9l1.5 1.4 1.8 .7 1.7 1.4 2.2-.2 2.1 .6 .5-.2a4.4 4.4 0 0 0 3-2.4l2.2-.5 1-1.9 1.2-.5M283.1 63.4v2.1" fill="none" stroke="#000" stroke-width=".51"/>
<!-- layer: Contorno de detalle (ANSI) -->
<path d="M240.5 39l-.8 1.1-.5 1.9M241.6 37.8a6.3 6.3 0 0 1 6.2-.7l1.9 .9M248 36.8l1.7 1.2-2-.4zM239.2 43.6l.4 1.5 .9 1.5M247.7 48l2-.4-1.7 1.2zM249.7 47.6l-1.9 .9a6.2 6.2 0 0 1-6.2-.7" fill="none" stroke="#000" stroke-width=".51"/>
<path d="M248 36.8l1.7 1.2-2-.4zM247.7 48l2-.4-1.7 1.2z" fill="#000"/>
<!-- layer: Borde (ANSI) -->
<g fill="none" stroke="#000" stroke-width=".7">
<path d="M9.7 7.9h414.2v263.6h-414.2zM107.9 1.1v6.8M214.6 4.1h4.4l-2.2 3.8zM216.8 1.5v6.4M323.8 1.1v6.8M3.3 139.7h6.4M5.8 137.5l3.9 2.2-3.9 2.2zM423.9 139.7l3.8-2.2v4.4zM423.9 139.7h6.4M107.9 271.5v6.8M216.8 271.5l2.2 3.8h-4.4zM216.8 271.5v6.4"/>
<path d="M323.8 271.5v6.8"/>
</g>
<!-- layer: Title (ANSI)-1 -->
<g fill="none" stroke="#000" stroke-width=".51">
<path d="M220.7 220.7h203.2v50.8h-203.2zM220.7 225.3h142.3M220.7 231.6h74.5M220.7 238h74.5M248.7 220.7v23.6M271.5 220.7v23.6M295.2 220.7v50.8M363 220.7v23.6M367.2 234.3h19.5M371.6 231.8l10.7-5.1v15.2l-10.7-5zM398.7 234.3h20.1M409 225.3v18.2"/>
<path d="M220.7 244.3h203.2M220.7 253.7h74.5M395.9 244.3v19.5M295.2 263.8h128.7M335.9 263.8v7.7M389.1 263.8v7.7"/>
<circle cx="409" cy="234.3" r="7.7"/>
<circle cx="409" cy="234.3" r="2.51"/>
</g>
<g fill="none" stroke="#000" stroke-width=".28">
<path d="M300.9 34.7l-6.7 6.7 6.7 6.7M271.5 59.1l.3 .1-.1 .5zM279.1 41.4a4.6 4.6 0 0 1 8.1 0M282.1 46h6.1M283.1 45.5v-4.1l4.1 4.1M294.2 41.4h-22.2l-.3 18.3M88.4 77.1l.2 .1-.3 .3zM101.3 68.5h4l-4 4zM111.3 68.5h-17l-6 9M219.7 97.8l3.4 3.4-3.4 3.3M223.1 101.2h17.1l1.7 19.2-2-19.1-1.6 25.2 1.6-25.2-2.9 19.2 2.9-19.1-6.8 22 6.8-22-10.8 18.9M229 101.2h4.1l-4.1 4z"/>
<path d="M229.3 119.8l.2 .2-.4 .3zM238.1 136h4l-4 4.1zM248.1 136h-17.1l-2.1 6.1M228.9 141.5l.3 .2-.3 .4zM122.4 172.5l.3 .2-.4 .3zM133 166.2h4l-4 4.1zM143 166.2h-17l-3.7 6.8M155.4 178.8h4.1l-4.1 4zM165.5 178.8h-17l-11.4 5.3M198.7 179.4h4.1l-4.1 4.1zM208.8 179.4h-17.1l-1.8 3.4M210.8 177.4l-2 2 2 2"/>
<path d="M215.6 171.3l.2 .1-.3 .3zM227.3 164.5h4.1l-4.1 4.1zM237.4 164.5h-17.1l-4.8 7.2M310.6 172.6l.2 .2-.3 .3zM322.6 166h4.1l-4.1 4.1zM332.7 166h-17.1l-5.1 7.1M345.2 178.5h4.1l-4.1 4.1zM355.3 178.5h-17l-3.3 4.8M358.6 175.2l-3.3 3.3 3.3 3.4M37.3 199.3h4.1l-4.1 4zM47.4 199.3h-19l-.3 12.2M50.8 195.9l-3.4 3.4 3.4 3.3"/>
<path d="M137.1 184.1l.4-.3 .1 .2zM190 182.3l.2 .1-.3 .4zM335.2 182.8l.2 .1-.4 .4zM28 211h.3l-.2 .5zM106.2 219.6l4.1 4h-4.1zM83.9 233.8l.1 .2-.4 .2zM106.2 223.6h4.1l-4.1 4.1zM117.2 223.6h-18.9l-14.7 10.6M120.5 220.3l-3.3 3.3 3.3 3.3"/>
<circle cx="94.3" cy="68.5" r=".98"/>
<circle cx="240.1" cy="101.2" r=".98"/>
<circle cx="231" cy="136" r=".98"/>
<circle cx="126" cy="166.2" r=".98"/>
<circle cx="148.4" cy="178.7" r=".98"/>
<circle cx="191.7" cy="179.4" r=".98"/>
<circle cx="220.3" cy="164.6" r=".98"/>
<circle cx="315.6" cy="166" r=".98"/>
<circle cx="338.2" cy="178.5" r=".98"/>
<circle cx="28.4" cy="199.2" r=".98"/>
</g>
<path d="M271.5 59.1l.3 .1-.1 .5zM88.4 77.1l.2 .1-.3 .3zM229.3 119.8l.2 .2-.4 .3zM228.9 141.5l.3 .2-.3 .4zM122.4 172.5l.3 .2-.4 .3zM215.6 171.3l.2 .1-.3 .3zM310.6 172.6l.2 .2-.3 .3zM137.1 184.1l.4-.3 .1 .2zM190 182.3l.2 .1-.3 .4zM335.2 182.8l.2 .1-.4 .4zM28 211h.3l-.2 .5zM83.9 233.8l.1 .2-.4 .2z" fill="#000"/>
<text font-size="8.4" x="314.6" y="238.1">261503</text>
<g font-size="4.3">
<text x="250.2" y="224.2">NAME</text>
<text x="273" y="224.2">DATE</text>
<text x="296.7" y="224.3">GENERAL TOLERANCES</text>
<text x="364.6" y="224.3">PROJECTION METHOD</text>
<text x="222.2" y="229.9">DRAWN</text>
<text x="296.7" y="230.9">JOB</text>
<text x="222.2" y="236.3">CHECKED</text>
<text x="222.2" y="242.6">APPROVED</text>
<text x="222.2" y="250.3">CUSTOMER</text>
<text x="296.7" y="249">PART NO</text>
<text x="404.8" y="248.9">REV</text>
<text x="296.7" y="268.4">SCALE</text>
<text x="390.6" y="268.4">SHEET</text>
</g>
<g font-size="4.2">
<text x="245.2" y="44.1">B</text>
<text x="248.9" y="44.1">/ .B2</text>
<text x="259.8" y="83.2">DETALLE B</text>
<text x="254.4" y="250.8">VANTRAN</text>
<text x="400.9" y="254">0</text>
</g>
<g font-size="2.8">
<text x="53.2" y="6.9">4</text>
<text x="161.2" y="6.9">3</text>
<text x="269.1" y="6.9">2</text>
<text x="377.1" y="6.9">1</text>
<text x="333.1" y="16.8">ISOMETRIC VIEW</text>
<text x="273.2" y="40.3">1/4&quot;</text>
<text x="300.9" y="37.4">PULIR SODADURA</text>
<text x="300.9" y="40.7">DE ARRIBA A RAZ</text>
<text x="272.6" y="44.1">(5/16&quot;)</text>
<text x="300.9" y="44.1">PARA CORRECTO</text>
<text x="300.9" y="47.4">ASENTAMIENTO DE TOP COVER</text>
<text x="7" y="70.9">B</text>
<text x="95.4" y="71.2">1/4&quot;</text>
<text x="424.9" y="70.9">B</text>
<text x="195.3" y="100.5">TYP PIPE FLANGES,</text>
<text x="81.6" y="104.2">BACK WALL / SEGMENT 3</text>
<text x="193.6" y="103.8">NIPPLES &amp; OIL BOSS</text>
<text x="223.2" y="103.9">1/4&quot;</text>
<text x="232.2" y="138.7">1/4&quot;</text>
<text x="221.5" y="167.3">1/4&quot;</text>
<text x="127.1" y="169">1/4&quot;</text>
<text x="316.8" y="168.7">1/4&quot;</text>
<text x="358.6" y="177.9">UNION ENTRE PAREDES</text>
<text x="149.6" y="181.5">1/4&quot;</text>
<text x="192.8" y="182.1">1/4&quot;</text>
<text x="211.4" y="180.4">TYP TIERRA ESTANDAR</text>
<text x="339.4" y="181.2">1/4&quot;</text>
<text x="358.6" y="181.2">UNION ENTRE PAREDES Y BASE</text>
<text x="30" y="202">5/16&quot;</text>
<text x="51.4" y="198.6">TYP MARCO DE BASE A PLACA BASE</text>
<text x="51.4" y="201.9">SOLDADURA EXTERIOR COMPLETA</text>
<text x="112.5" y="199.6">LEFT WALL / SEGMENT 2</text>
<text x="202.9" y="203.8">FRONT WALL / SEGMENT 1</text>
<text x="298.1" y="200.8">RIGHT WALL / SEGMENT 4</text>
<text x="6.9" y="210.6">A</text>
<text x="424.9" y="210.6">A</text>
<text x="98.9" y="222.6">5/16&quot;</text>
<text x="98.9" y="226.4">5/16&quot;</text>
<text x="110.9" y="222.9">4-20</text>
<text x="110.9" y="226.3">4-20</text>
<text x="120.5" y="222.9">TYP MARCO DE BASE A PLACA BASE</text>
<text x="120.5" y="226.3">SOLDADURA INTERIOR INTERMITENTE</text>
<text x="250.2" y="228.3">Hugo C.</text>
<text x="272.3" y="228.4">08/10/2026</text>
<text x="250.6" y="234.9">Alejandro N.</text>
<text x="272.4" y="235.6">08/10/2026</text>
<text x="250.6" y="241.5">Alejandro N.</text>
<text x="273.1" y="242.8">08/10/2026</text>
<text x="306.6" y="254.4">_VANTRAN_261503_SHEET1_PROXY</text>
<text x="57.8" y="262">BASE</text>
<text x="312" y="269.7">1:24</text>
<text x="342.6" y="268.7">All units are in inches</text>
<text x="405.1" y="267.1">2</text>
<text x="53.2" y="274.6">4</text>
<text x="161.2" y="274.6">3</text>
<text x="269.1" y="274.6">2</text>
<text x="377.1" y="274.6">1</text>
</g>
</svg>
